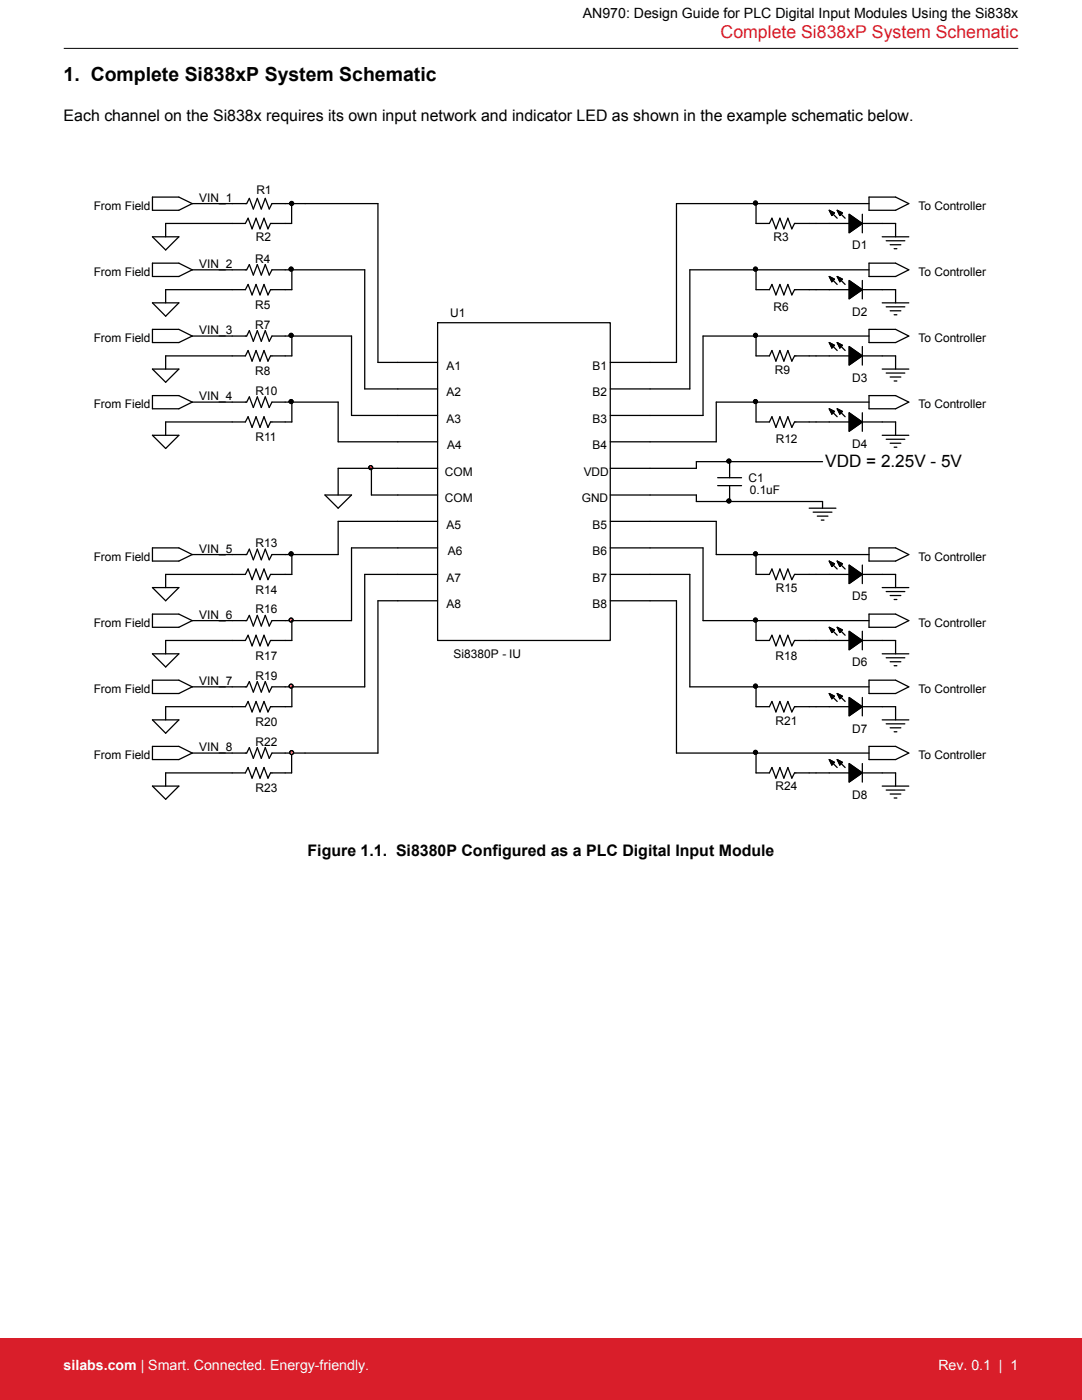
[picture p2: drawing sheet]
<svg xmlns="http://www.w3.org/2000/svg" width="216mm" height="279mm" viewBox="0 0 216 279" stroke-linecap="round" stroke-linejoin="round" font-family="sans-serif">
<g fill="none" stroke="#000" stroke-width=".25">
<path d="M79.4 77.6h7.9M79.4 72.3h7.9M87.3 64.4h34.5v63.4h-34.5zM121.8 77.6h7.9M121.8 72.3h7.9M74.1 93.5h13.2M79.4 82.9h7.9M79.4 88.2h7.9M79.4 98.8h7.9M121.8 82.9h7.9M121.8 98.8h7.9M121.8 93.5h7.9"/>
<path d="M121.8 88.2h7.9M79.4 114.6h7.9M79.4 104.1h7.9M79.4 119.9h7.9M79.4 109.3h7.9M121.8 119.9h7.9M121.8 114.6h7.9M121.8 109.3h7.9M121.8 104.1h7.9"/>
</g>
<circle cx="74" cy="93.3" r=".4" fill="#f0f" stroke="#000" stroke-width=".2"/>
<g fill="none" stroke="#000" stroke-width=".25">
<path d="M30.4 39.3h5.3l2.7 1.3-2.7 1.4h-5.3zM173.4 39.3h5.3l2.6 1.3-2.6 1.4h-5.3zM30.4 47.3h5.3l-2.6 2.6zM38.4 53.9l-2.7 1.3h-5.3v-2.7h5.3l2.7 1.3h10.8l.6-1 .8 2.1 .7-2.1 .8 2.1 .8-2.1 .8 2.1 .6-1M38.4 40.6h10.8l.6-1 .8 2.1 .7-2.1 .8 2.1 .8-2.1 .8 2.1 .6-1.1h21.1v31.7h4M54.3 53.8h18.5v23.8h6.6M58.2 40.6v4h-4.2l-.5 1.1-.8-2.1-.8 2.1-.8-2.1-.8 2.1-.8-2.1-.5 1h-15.9v2.7M58.2 53.9v3.9h-4.2l-.5 1.1-.8-2.1-.8 2.1-.8-2.1-.8 2.1-.8-2.1-.5 1h-15.9v2.6M150.9 40.6v4h2.6l.5-1 .8 2.1 .8-2.1 .8 2.1 .8-2.1 .8 2.1 .5-1.1h12.3M150.9 40.6h22.5M150.9 53.9v3.9h2.6l.5-1 .8 2.1 .8-2.1 .8 2.1 .8-2.1 .8 2.1 .5-1.1h12.3M150.9 40.6h-15.9v31.7h-5.3"/>
<path d="M165.5 42l1.6 1.5M165.5 42l1 .5-.5 .5zM165.5 55.2l1.6 1.6M165.5 55.2l1 .5-.5 .5zM167.1 42l1.5 1.5M167.1 42l1 .5-.5 .5zM167.1 55.2l1.5 1.6M167.1 55.2l1 .5-.5 .5zM169.4 42.8l2.7 1.8-2.7 1.9zM169.4 56l2.7 1.8-2.7 1.8zM172.1 44.6h6.6v2.7M172.1 42.8v3.7"/>
<path d="M172.1 57.8h6.6v2.6M172.1 56v3.6M173.4 53.8h-35.8v23.8h-7.9M176 47.3h5.3M176.8 48.1h3.7M177.6 48.8h2.2M178.4 49.6h.6M181.3 53.8l-2.6-1.3h-5.3v2.7h5.3l2.6-1.3M30.4 60.4h5.3l-2.6 2.7zM30.4 73.7h5.3l-2.6 2.6zM30.4 79h5.3l2.7 1.3-2.7 1.3h-5.3zM30.4 65.7h5.3l2.7 1.4-2.7 1.3h-5.3z"/>
<path d="M38.4 67.1h10.8l.6-1.1 .8 2.1 .7-2.1 .8 2.1 .8-2.1 .8 2.1 .6-1h3.9M58.2 67.1h11.9v15.8h9.3M58.2 67.1v3.9h-4.2l-.5 1.1-.8-2.1-.8 2.1-.8-2.1-.8 2.1-.8-2.1-.5 1h-15.9v2.7M150.9 67.1v3.9h2.6l.5-1 .8 2.1 .8-2.1 .8 2.1 .8-2.1 .8 2.1 .5-1.1h12.3M150.9 67.1h22.5M150.9 67.1h-10.6v15.8h-10.6M165.5 68.4l1.6 1.5M165.5 68.4l1 .5-.5 .5zM167.1 68.4l1.5 1.5M167.1 68.4l1 .5-.5 .5zM169.4 69.2l2.7 1.8-2.7 1.9zM172.1 71h6.6v2.7"/>
<path d="M172.1 69.2v3.7M173.4 65.7h5.3l2.6 1.4-2.6 1.3h-5.3zM173.4 79h5.3l2.6 1.2-2.6 1.4h-5.3zM176 60.4h5.3M176 73.7h5.3M176.8 61.2h3.7M176.8 74.4h3.7M177.6 62h2.2M177.6 75.2h2.2M178.4 62.8h.6M178.4 76h.6M30.4 86.9h5.3"/>
<path d="M30.4 86.9l2.7 2.6 2.6-2.6M38.4 80.2h10.8l.6-1 .8 2.1 .7-2.1 .8 2.1 .8-2.1 .8 2.1 .6-1.1h3.9M58.2 80.2l9.3 .1v7.9h11.9M58.2 80.3v3.9h-4.2l-.5 1.1-.8-2.1-.8 2.1-.8-2.1-.8 2.1-.8-2.1-.5 1h-15.9v2.7M64.8 98.8h5.3l-2.6 2.6zM67.5 98.8v-5.3h6.6v5.3h5.3M129.7 98.8h9.3v1.3h6.6M143.2 96.9h4.8M143.2 95.3h4.8M145.6 92.1h-6.6v1.4h-9.3M145.6 92.1v3.2M145.6 96.9v3.2"/>
<path d="M145.6 92.1h18.5M150.9 80.2h-8v8h-13.2M150.9 80.3v3.9h2.6l.5-1 .8 2.1 .8-2.1 .8 2.1 .8-2.1 .8 2.1 .5-1.1h12.3M150.9 80.2h22.5M165.5 81.6l1.6 1.6M165.5 81.6l1 .5-.5 .5zM167.1 81.6l1.5 1.6M167.1 81.6l1 .5-.5 .5zM169.4 82.4l2.7 1.8-2.7 1.9zM172.1 84.2h6.6v2.7M172.1 82.4v3.7M176 86.9h5.3"/>
<path d="M176.8 87.7h3.7M177.6 88.5h2.2M178.4 89.3h.6M30.4 117.3h5.3l-2.6 2.6zM30.4 109.3h5.3l2.7 1.4-2.7 1.3h-5.3zM38.4 110.7h10.8l.6-1.1 .8 2.1 .7-2.1 .8 2.1 .8-2.1 .8 2.1 .6-1h3.9M58.2 110.7v3.9h-4.2l-.5 1.1-.8-2.1-.8 2.1-.8-2.1-.8 2.1-.8-2.1-.5 1h-15.9v2.7M75.4 119.9v30.4M75.4 119.9h4M79.4 114.6h-6.6v22.5M79.4 104.1h-11.9v6.6h-9.3M79.4 109.3h-9.3v14.6"/>
<path d="M129.7 104.1h13.2v6.6h8M129.7 114.6h7.9v22.5M129.7 109.3h10.6v14.6M129.7 119.9h5.3M135 119.9v30.4M145.6 100.1h18.5v1.3M150.9 110.7v3.9h2.6l.5-1 .8 2.1 .8-2.1 .8 2.1 .8-2.1 .8 2.1 .5-1.1h12.3M150.9 110.7h22.5M161.5 101.4h5.3M162.3 102.2h3.7M163.1 103h2.1M163.9 103.8h.5"/>
<path d="M165.5 112l1.6 1.6M165.5 112l1 .5-.5 .6zM167.1 112l1.5 1.6M167.1 112l1 .5-.5 .6zM169.4 112.8l2.7 1.8-2.7 1.9zM172.1 114.6h6.6v2.7M172.1 112.8v3.7M173.4 109.3h5.3l2.6 1.4-2.6 1.3h-5.3zM176 117.3h5.3M176.8 118.1h3.7M177.6 118.9h2.2M178.4 119.6h.6"/>
<path d="M38.4 123.9h7.9M56.9 123.9h1.3"/>
<circle cx="58.1" cy="53.7" r=".4"/>
<circle cx="58.2" cy="40.6" r=".4"/>
<circle cx="150.7" cy="53.7" r=".4"/>
<circle cx="150.7" cy="40.5" r=".4"/>
<circle cx="58.1" cy="66.9" r=".4"/>
<circle cx="150.7" cy="66.9" r=".4"/>
<circle cx="58.1" cy="80.1" r=".4"/>
<circle cx="74" cy="93.3" r=".4"/>
<circle cx="145.4" cy="100" r=".4"/>
<circle cx="145.4" cy="92" r=".4"/>
<circle cx="150.7" cy="80.1" r=".4"/>
<circle cx="58.1" cy="110.5" r=".4"/>
<circle cx="150.7" cy="110.5" r=".4"/>
</g>
<g fill="#000" stroke="#000" stroke-width=".2">
<path d="M165.5 42l1 .5-.5 .5z" fill-rule="evenodd"/>
<path d="M165.5 55.2l1 .5-.5 .5z" fill-rule="evenodd"/>
<path d="M167.1 42l1 .5-.5 .5z" fill-rule="evenodd"/>
<path d="M167.1 55.2l1 .5-.5 .5z" fill-rule="evenodd"/>
<path d="M169.4 42.8l2.7 1.8-2.7 1.9z" fill-rule="evenodd"/>
<path d="M169.4 56l2.7 1.8-2.7 1.8z" fill-rule="evenodd"/>
<path d="M165.5 68.4l1 .5-.5 .5z" fill-rule="evenodd"/>
<path d="M167.1 68.4l1 .5-.5 .5z" fill-rule="evenodd"/>
<path d="M169.4 69.2l2.7 1.8-2.7 1.9z" fill-rule="evenodd"/>
<path d="M165.5 81.6l1 .5-.5 .5z" fill-rule="evenodd"/>
<path d="M167.1 81.6l1 .5-.5 .5z" fill-rule="evenodd"/>
<path d="M169.4 82.4l2.7 1.8-2.7 1.9z" fill-rule="evenodd"/>
<path d="M165.5 112l1 .5-.5 .6z" fill-rule="evenodd"/>
<path d="M167.1 112l1 .5-.5 .6z" fill-rule="evenodd"/>
<path d="M169.4 112.8l2.7 1.8-2.7 1.9z" fill-rule="evenodd"/>
<circle cx="58.1" cy="53.7" r=".4"/>
<circle cx="58.2" cy="40.6" r=".4"/>
<circle cx="150.7" cy="53.7" r=".4"/>
<circle cx="150.7" cy="40.5" r=".4"/>
<circle cx="58.1" cy="66.9" r=".4"/>
<circle cx="150.7" cy="66.9" r=".4"/>
<circle cx="58.1" cy="80.1" r=".4"/>
<circle cx="145.4" cy="92" r=".4"/>
<circle cx="145.4" cy="100" r=".4"/>
<circle cx="150.7" cy="80.1" r=".4"/>
<circle cx="58.1" cy="110.5" r=".4"/>
<circle cx="150.7" cy="110.5" r=".4"/>
</g>
<circle cx="58.1" cy="123.7" r=".4" fill="#f0f" stroke="#000" stroke-width=".2"/>
<g fill="none" stroke="#000" stroke-width=".25">
<path d="M30.4 130.5h5.3l-2.6 2.6zM30.4 122.6h5.3l2.7 1.3-2.7 1.3h-5.3zM38.4 137.1h10.8l.6-1.1 .8 2.1 .7-2.1 .8 2.1 .8-2.1 .8 2.1 .6-1h3.9v3.9M46.3 123.9h2.9l.6-1.1 .8 2.1 .7-2.1 .8 2.1 .8-2.1 .8 2.1 .6-1h2.6M70.1 123.9h-11.9v3.9h-4.2l-.5 1.1-.8-2.1-.8 2.1-.8-2.1-.8 2.1-.8-2.1-.5 1h-15.9v2.7M140.3 123.9h10.6M150.9 123.9h22.5M150.9 123.9v3.9h2.6l.5-1 .8 2.1 .8-2.1 .8 2.1 .8-2.1 .8 2.1 .5-1.1h12.3M165.5 125.2l1.6 1.6M165.5 125.2l1 .5-.5 .5zM167.1 125.2l1.5 1.6M167.1 125.2l1 .5-.5 .5z"/>
<path d="M169.4 126l2.7 1.8-2.7 1.9zM172.1 127.8h6.6v2.7M172.1 126v3.7M173.4 122.6h5.3l2.6 1.3-2.6 1.3h-5.3zM176 130.5h5.3M176.8 131.3h3.7M177.6 132.1h2.2M178.4 132.9h.6M30.4 143.7h5.3l-2.6 2.6zM56.9 141h-2.9l-.5 1.1-.8-2.1-.8 2.1-.8-2.1-.8 2.1-.8-2.1-.5 1h-15.9v2.7"/>
<circle cx="58.1" cy="123.7" r=".4"/>
<circle cx="150.7" cy="123.7" r=".4"/>
</g>
<g fill="#000" stroke="#000" stroke-width=".2">
<path d="M165.5 125.2l1 .5-.5 .5z" fill-rule="evenodd"/>
<path d="M167.1 125.2l1 .5-.5 .5z" fill-rule="evenodd"/>
<path d="M169.4 126l2.7 1.8-2.7 1.9z" fill-rule="evenodd"/>
<circle cx="150.7" cy="123.7" r=".4"/>
</g>
<circle cx="58.1" cy="136.9" r=".4" fill="#f0f" stroke="#000" stroke-width=".2"/>
<g fill="none" stroke="#000" stroke-width=".25">
<path d="M30.4 135.7h5.3l2.7 1.4-2.7 1.3h-5.3zM58.2 137.1h14.6M137.6 137.1h13.3M150.9 137.1v3.9h2.6l.5-1 .8 2.1 .8-2.1 .8 2.1 .8-2.1 .8 2.1 .5-1.1h12.3M150.9 137.1h22.5M165.5 138.4l1.6 1.6M165.5 138.4l1 .5-.5 .6zM167.1 138.4l1.5 1.6M167.1 138.4l1 .5-.5 .6zM169.4 139.2l2.7 1.8-2.7 1.9zM172.1 139.2v3.7M173.4 135.7h5.3l2.6 1.4-2.6 1.3h-5.3z"/>
<path d="M30.4 156.9h5.3l-2.6 2.6zM30.4 149h5.3l2.7 1.3-2.7 1.3h-5.3zM38.4 150.3h10.8l.6-1.1 .8 2.1 .7-2.1 .8 2.1 .8-2.1 .8 2.1 .6-1h21.1M56.9 141h1.3M58.2 150.3v4h-4.2l-.5 1-.8-2.1-.8 2.1-.8-2.1-.8 2.1-.8-2.1-.5 1.1h-15.9v2.6M172.1 141h6.6v2.7M176 143.7h5.3M176.8 144.5h3.7M177.6 145.3h2.2M178.4 146h.6"/>
<circle cx="58.1" cy="136.9" r=".4"/>
<circle cx="150.7" cy="136.9" r=".4"/>
</g>
<g fill="#000" stroke="#000" stroke-width=".2">
<path d="M165.5 138.4l1 .5-.5 .6z" fill-rule="evenodd"/>
<path d="M167.1 138.4l1 .5-.5 .6z" fill-rule="evenodd"/>
<path d="M169.4 139.2l2.7 1.8-2.7 1.9z" fill-rule="evenodd"/>
<circle cx="150.7" cy="136.9" r=".4"/>
</g>
<circle cx="58.2" cy="150.2" r=".4" fill="#f0f" stroke="#000" stroke-width=".2"/>
<g fill="none" stroke="#000" stroke-width=".25">
<path d="M135 150.3h15.9M150.9 150.3v4h2.6l.5-1.1 .8 2.1 .8-2.1 .8 2.1 .8-2.1 .8 2.1 .5-1h12.3M150.9 150.3h22.5M165.5 151.6l1.6 1.6M165.5 151.6l1 .5-.5 .6zM167.1 151.6l1.5 1.6M167.1 151.6l1 .5-.5 .6zM169.4 152.4l2.7 1.8-2.7 1.9zM172.1 154.3h6.6v2.6M172.1 152.4v3.7M173.4 149h5.3l2.6 1.3-2.6 1.3h-5.3zM176 156.9h5.3"/>
<path d="M176.8 157.7h3.7M177.6 158.5h2.2M178.4 159.3h.6"/>
<circle cx="58.2" cy="150.2" r=".4"/>
<circle cx="150.7" cy="150.1" r=".4"/>
</g>
<g fill="#000" stroke="#000" stroke-width=".2">
<path d="M165.5 151.6l1 .5-.5 .6z" fill-rule="evenodd"/>
<path d="M167.1 151.6l1 .5-.5 .6z" fill-rule="evenodd"/>
<path d="M169.4 152.4l2.7 1.8-2.7 1.9z" fill-rule="evenodd"/>
<circle cx="150.7" cy="150.1" r=".4"/>
</g>
<path d="M12.7 9.7h190.5" fill="none" stroke="#000" stroke-width=".2"/>
<path d="M0 267h215.9v12.4h-215.9z" fill="#d91e2a"/>
<text font-size="3.9" x="12.7" y="16.1">1. Complete Si838xP System Schematic</text>
<text font-size="3.5" fill="#d91e2a" x="143.8" y="7.5">Complete Si838xP System Schematic</text>
<text font-size="3.4" x="164.7" y="93.2">VDD = 2.25V - 5V</text>
<g font-size="3.2">
<text x="12.7" y="24.2">Each channel on the Si838x requires its own input network and indicator LED as shown in the example schematic below.</text>
<text x="61.4" y="170.8">Figure 1.1. Si8380P Configured as a PLC Digital Input Module</text>
</g>
<text font-size="2.8" x="116.3" y="3.5">AN970: Design Guide for PLC Digital Input Modules Using the Si838x</text>
<g font-size="2.8" fill="#fff">
<text x="12.7" y="273.4">silabs.com | Smart. Connected. Energy-friendly.</text>
<text x="187.3" y="273.4">Rev. 0.1 | 1</text>
</g>
<g font-size="2.4">
<text x="18.7" y="41.8">From Field</text>
<text x="39.8" y="40.3">VIN_1</text>
<text x="51.2" y="38.7">R1</text>
<text x="183.3" y="41.8">To Controller</text>
<text x="39.8" y="53.5">VIN_2</text>
<text x="50.9" y="52.4">R4</text>
<text x="51.1" y="48">R2</text>
<text x="154.4" y="48">R3</text>
<text x="170.1" y="49.8">D1</text>
<text x="18.7" y="55">From Field</text>
<text x="183.3" y="55">To Controller</text>
<text x="50.9" y="61.7">R5</text>
<text x="50.9" y="65.6">R7</text>
<text x="89.8" y="63.2">U1</text>
<text x="154.4" y="62">R6</text>
<text x="170.1" y="63">D2</text>
<text x="18.7" y="68.3">From Field</text>
<text x="39.8" y="66.7">VIN_3</text>
<text x="183.3" y="68.3">To Controller</text>
<text x="50.9" y="74.9">R8</text>
<text x="89.1" y="73.8">A1</text>
<text x="118.3" y="73.8">B1</text>
<text x="154.6" y="74.7">R9</text>
<text x="170.1" y="76.2">D3</text>
<text x="18.7" y="81.5">From Field</text>
<text x="39.8" y="79.9">VIN_4</text>
<text x="51" y="78.8">R10</text>
<text x="89.1" y="79.1">A2</text>
<text x="118.3" y="79.1">B2</text>
<text x="183.3" y="81.5">To Controller</text>
<text x="51" y="88.1">R11</text>
<text x="89.1" y="84.4">A3</text>
<text x="89.2" y="89.6">A4</text>
<text x="118.3" y="84.4">B3</text>
<text x="118.3" y="89.6">B4</text>
<text x="154.8" y="88.5">R12</text>
<text x="170.1" y="89.4">D4</text>
<text x="88.8" y="94.9">COM</text>
<text x="116.5" y="94.9">VDD</text>
<text x="88.8" y="100.2">COM</text>
<text x="116.1" y="100.2">GND</text>
<text x="149.4" y="96.2">C1</text>
<text x="149.6" y="98.7">0.1uF</text>
<text x="89.1" y="105.5">A5</text>
<text x="118.3" y="105.5">B5</text>
<text x="18.7" y="111.9">From Field</text>
<text x="39.8" y="110.3">VIN_5</text>
<text x="51" y="109.2">R13</text>
<text x="89.3" y="110.8">A6</text>
<text x="118.3" y="110.8">B6</text>
<text x="183.3" y="111.9">To Controller</text>
<text x="51" y="118.5">R14</text>
<text x="89.1" y="116.1">A7</text>
<text x="118.3" y="116.1">B7</text>
<text x="154.8" y="118.2">R15</text>
<text x="170.1" y="119.8">D5</text>
<text x="18.7" y="125.1">From Field</text>
<text x="39.8" y="123.5">VIN_6</text>
<text x="51" y="122.4">R16</text>
<text x="89.1" y="121.4">A8</text>
<text x="118.3" y="121.4">B8</text>
<text x="183.3" y="125.1">To Controller</text>
<text x="51" y="131.7">R17</text>
<text x="90.5" y="131.4">Si8380P - IU</text>
<text x="154.7" y="131.8">R18</text>
<text x="39.8" y="136.7">VIN_7</text>
<text x="51" y="135.6">R19</text>
<text x="170.1" y="133">D6</text>
<text x="18.7" y="138.3">From Field</text>
<text x="183.3" y="138.3">To Controller</text>
<text x="39.8" y="149.9">VIN_8</text>
<text x="51" y="144.9">R20</text>
<text x="51" y="148.8">R22</text>
<text x="154.7" y="144.7">R21</text>
<text x="170.1" y="146.2">D7</text>
<text x="18.7" y="151.5">From Field</text>
<text x="183.3" y="151.5">To Controller</text>
<text x="51" y="158.1">R23</text>
<text x="154.7" y="157.8">R24</text>
<text x="170.1" y="159.4">D8</text>
</g>
</svg>
